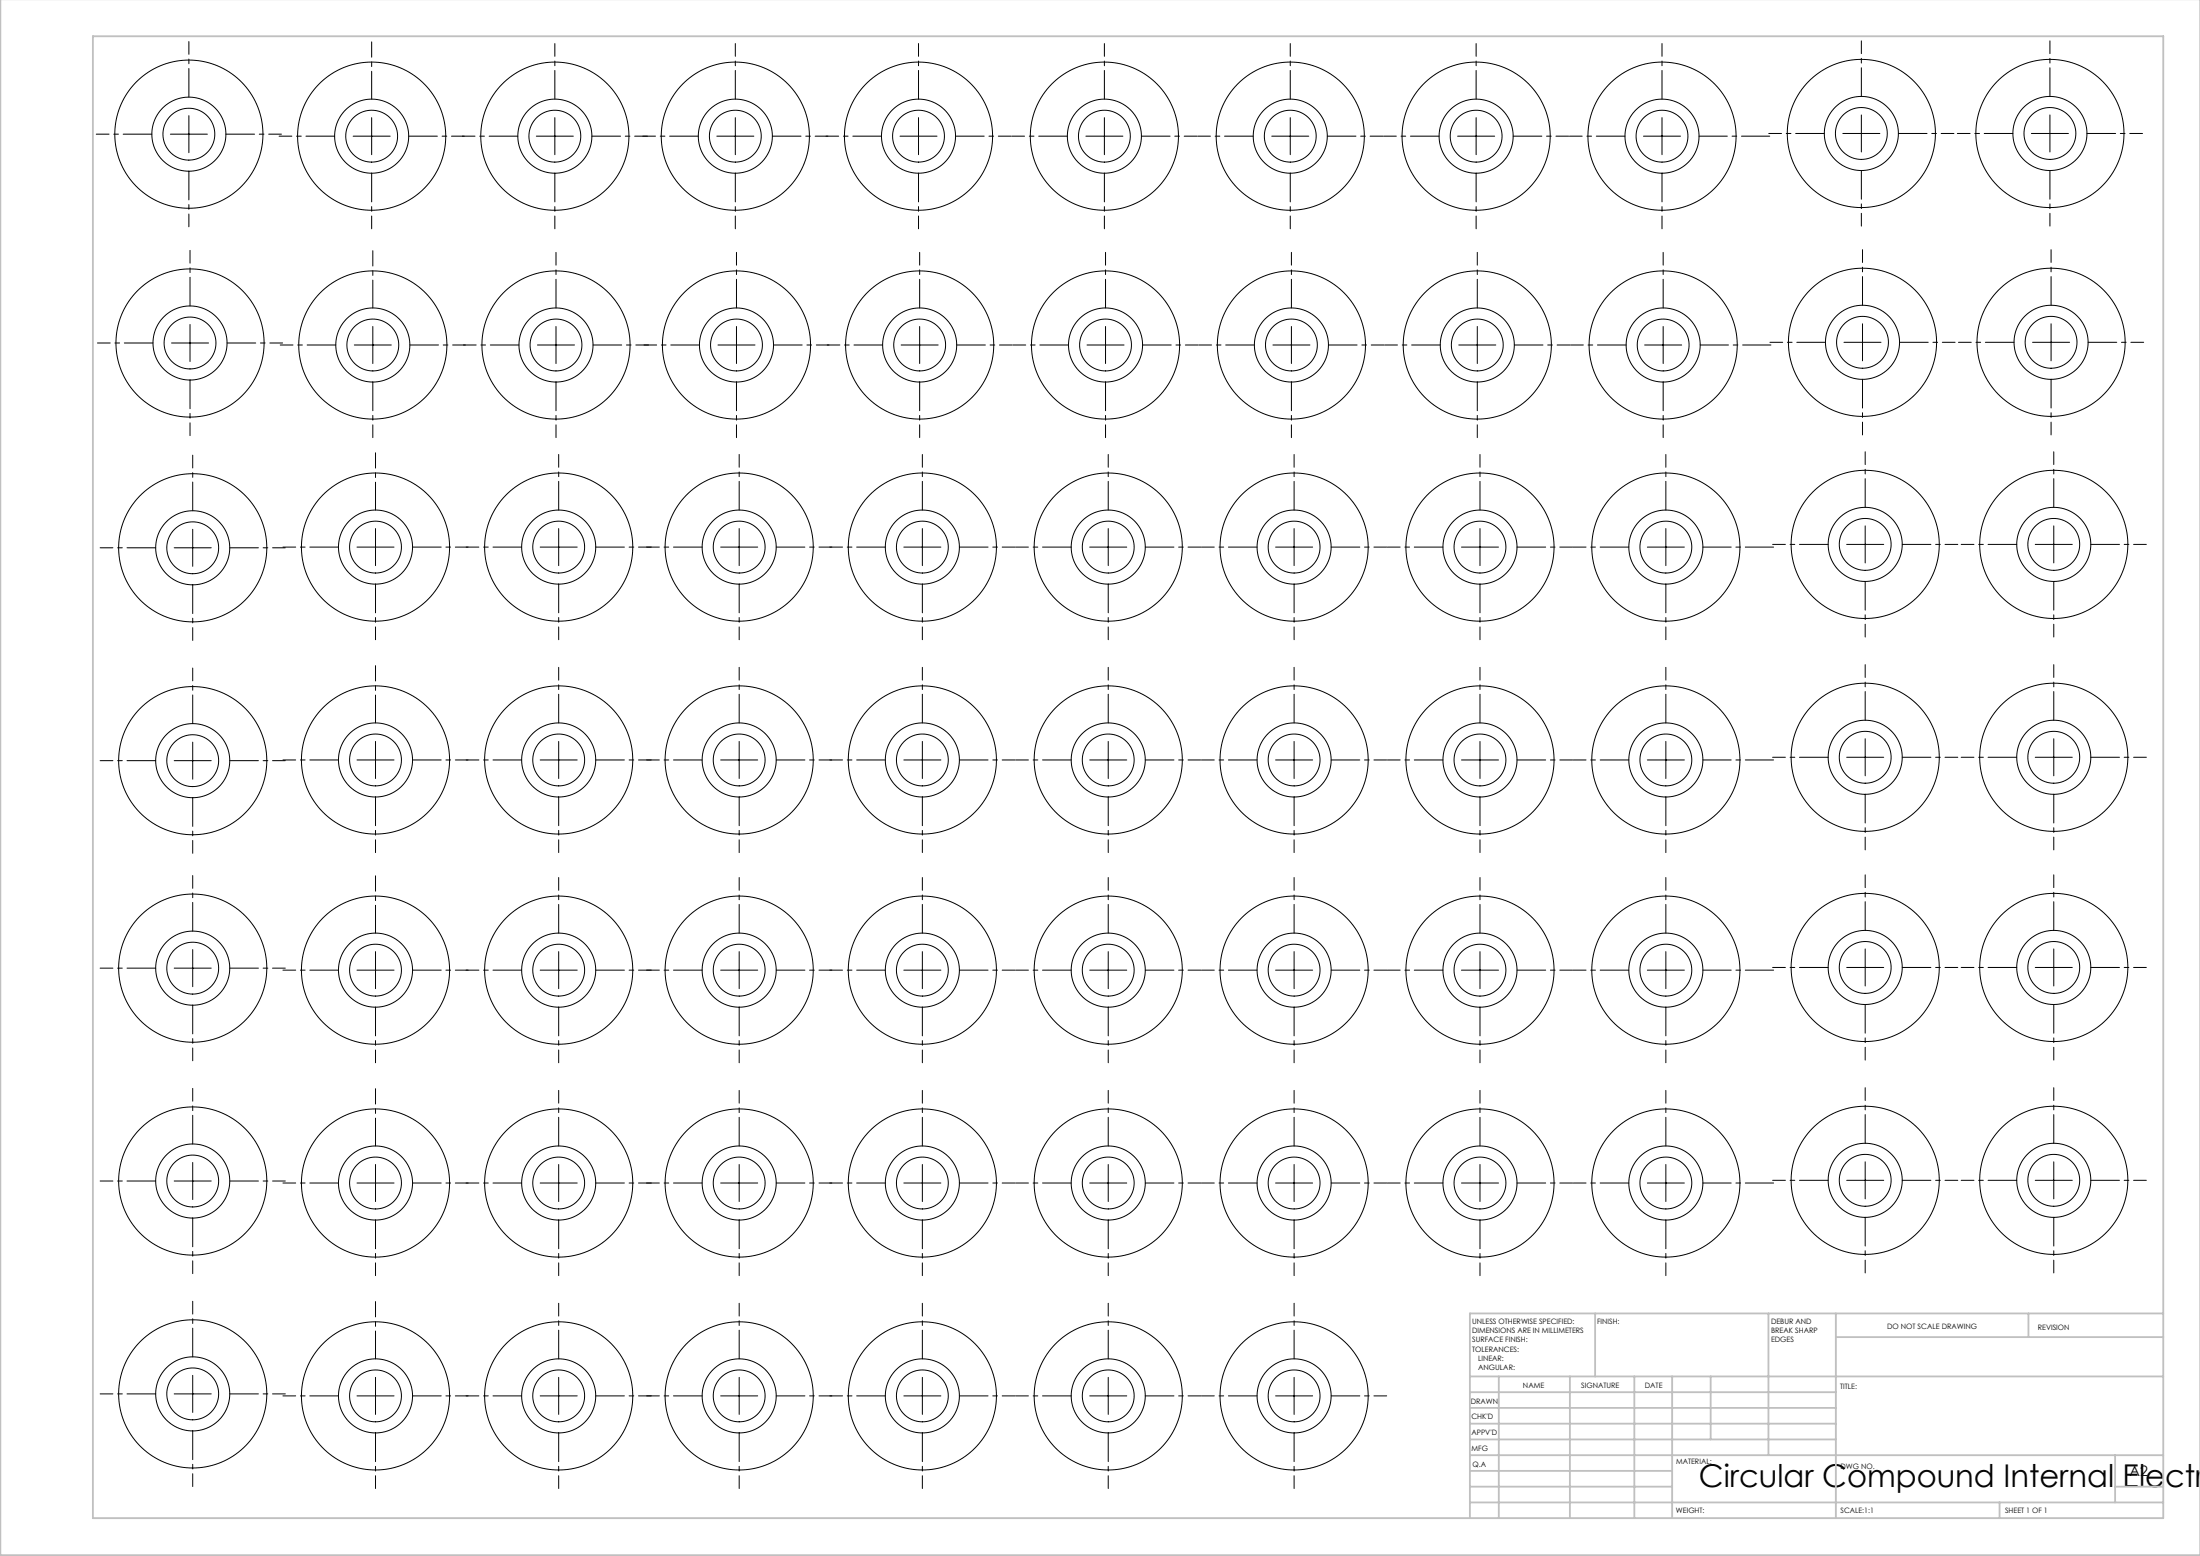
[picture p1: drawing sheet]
<svg xmlns="http://www.w3.org/2000/svg" width="594mm" height="420mm" viewBox="0 0 594 420" stroke-linecap="round" stroke-linejoin="round" font-family="sans-serif">
<g fill="none" stroke="#000" stroke-width=".27" stroke-dasharray="15.2 1.3 1.3 1.3" stroke-dashoffset="7.5">
<path d="M41 36.2h-15M51 26.2v-15M61 36.2h15M90.3 36.8h-15M110.3 36.8h15M139.8 36.8h-15M149.8 26.8v-15M159.8 36.8h15M188.5 36.8h-15M198.5 26.8v-15M208.5 36.8h15M238 36.8h-15"/>
<path d="M248 26.8v-15M258 36.8h15M288.2 36.8h-15M298.2 26.8v-15M308.2 36.8h15M338.4 36.8h-15M348.4 26.8v-15M358.4 36.8h15M388.6 36.8h-15M398.6 26.8v-15M408.6 36.8h15M438.7 36.8h-15"/>
<path d="M448.7 26.8v-15M492.6 36h-15M502.6 26v-15M512.6 36h15M543.5 36h-15M553.5 26v-15M563.5 36h15M51 46.2v15M100.3 46.8v15M149.8 46.8v15M198.5 46.8v15M248 46.8v15"/>
<path d="M298.2 46.8v15M348.4 46.8v15M398.6 46.8v15M448.7 46.8v15M502.6 46v15M553.5 46v15M41.3 92.6h-15M51.3 82.6v-15M61.3 92.6h15M90.7 93.1h-15M110.7 93.1h15M140.1 93.1h-15"/>
<path d="M150.1 83.1v-15M160.1 93.1h15M188.9 93.1h-15M198.9 83.1v-15M208.9 93.1h15M238.3 93.1h-15M248.3 83.1v-15M258.3 93.1h15M288.5 93.1h-15M298.5 83.1v-15M308.5 93.1h15M338.7 93.1h-15"/>
<path d="M348.7 83.1v-15M358.7 93.1h15M388.9 93.1h-15M398.9 83.1v-15M408.9 93.1h15M439.1 93.1h-15M449.1 83.1v-15M492.9 92.4h-15M502.9 82.4v-15M512.9 92.4h15M543.8 92.4h-15M553.8 82.4v-15"/>
<path d="M563.8 92.4h15M51.3 102.6v15M100.7 103.1v15M150.1 103.1v15M198.9 103.1v15M248.3 103.1v15M298.5 103.1v15M348.7 103.1v15M398.9 103.1v15M449.1 103.1v15M502.9 102.4v15M553.8 102.4v15"/>
<path d="M52 137.9v-15M150.8 137.7v-15M199.6 137.7v-15M249 137.7v-15M299.2 137.7v-15M349.4 137.7v-15M399.6 137.7v-15M449.8 137.7v-15M503.6 136.9v-15M554.5 136.9v-15M42 147.9h-15M52 157.9v15"/>
<path d="M62 147.9h15M91.4 147.7h-15M101.4 157.7v15M111.4 147.7h15M140.8 147.7h-15M150.8 157.7v15M160.8 147.7h15M189.6 147.7h-15M199.6 157.7v15M209.6 147.7h15M239 147.7h-15M249 157.7v15"/>
<path d="M259 147.7h15M289.2 147.7h-15M299.2 157.7v15M309.2 147.7h15M339.4 147.7h-15M349.4 157.7v15M359.4 147.7h15M389.6 147.7h-15M399.6 157.7v15M409.6 147.7h15M439.8 147.7h-15M449.8 157.7v15"/>
<path d="M493.6 146.9h-15M503.6 156.9v15M513.6 146.9h15M544.5 146.9h-15M554.5 156.9v15M564.5 146.9h15M52 195.3v-15M150.8 195.1v-15M199.6 195.1v-15M249 195.1v-15M299.2 195.1v-15M349.4 195.1v-15"/>
<path d="M399.6 195.1v-15M449.8 195.1v-15M503.6 194.4v-15M554.5 194.4v-15M42 205.3h-15M52 215.3v15M62 205.3h15M91.4 205.1h-15M101.4 215.1v15M111.4 205.1h15M140.8 205.1h-15M150.8 215.1v15"/>
<path d="M160.8 205.1h15M189.6 205.1h-15M199.6 215.1v15M209.6 205.1h15M239 205.1h-15M249 215.1v15M259 205.1h15M289.2 205.1h-15M299.2 215.1v15M309.2 205.1h15M339.4 205.1h-15M349.4 215.1v15"/>
<path d="M359.4 205.1h15M389.6 205.1h-15M399.6 215.1v15M409.6 205.1h15M439.8 205.1h-15M449.8 215.1v15M493.6 204.4h-15M503.6 214.4v15M513.6 204.4h15M544.5 204.4h-15M554.5 214.4v15M564.5 204.4h15"/>
<path d="M52 251.3v-15M150.8 251.9v-15M199.6 251.9v-15M249 251.9v-15M299.2 251.9v-15M349.4 251.9v-15M399.6 251.9v-15M449.8 251.9v-15M503.6 251.1v-15M554.5 251.1v-15M42 261.3h-15M52 271.3v15"/>
<path d="M62 261.3h15M91.4 261.9h-15M101.4 271.9v15M111.4 261.9h15M140.8 261.9h-15M150.8 271.9v15M160.8 261.9h15M189.6 261.9h-15M199.6 271.9v15M209.6 261.9h15M239 261.9h-15M249 271.9v15"/>
<path d="M259 261.9h15M289.2 261.9h-15M299.2 271.9v15M309.2 261.9h15M339.4 261.9h-15M349.4 271.9v15M359.4 261.9h15M389.6 261.9h-15M399.6 271.9v15M409.6 261.9h15M439.8 261.9h-15M449.8 271.9v15"/>
<path d="M493.6 261.1h-15M503.6 271.1v15M513.6 261.1h15M544.5 261.1h-15M554.5 271.1v15M564.5 261.1h15M42 318.8h-15M52 308.8v-15M62 318.8h15M91.4 319.3h-15M111.4 319.3h15M140.8 319.3h-15"/>
<path d="M150.8 309.3v-15M160.8 319.3h15M189.6 319.3h-15M199.6 309.3v-15M209.6 319.3h15M239 319.3h-15M249 309.3v-15M259 319.3h15M289.2 319.3h-15M299.2 309.3v-15M309.2 319.3h15M339.4 319.3h-15"/>
<path d="M349.4 309.3v-15M359.4 319.3h15M389.6 319.3h-15M399.6 309.3v-15M409.6 319.3h15M439.8 319.3h-15M449.8 309.3v-15M493.6 318.6h-15M503.6 308.6v-15M513.6 318.6h15M544.5 318.6h-15M554.5 308.6v-15"/>
<path d="M564.5 318.6h15M52 328.8v15M101.4 329.3v15M150.8 329.3v15M199.6 329.3v15M249 329.3v15M299.2 329.3v15M349.4 329.3v15M399.6 329.3v15M449.8 329.3v15M503.6 328.6v15M554.5 328.6v15"/>
<path d="M42 376.2h-15M52 366.2v-15M62 376.2h15M91.4 376.8h-15M111.4 376.8h15M140.8 376.8h-15M150.8 366.8v-15M160.8 376.8h15M189.6 376.8h-15M199.6 366.8v-15M209.6 376.8h15M239 376.8h-15"/>
<path d="M249 366.8v-15M259 376.8h15M289.2 376.8h-15M299.2 366.8v-15M309.2 376.8h15M339.4 376.8h-15M349.4 366.8v-15M359.4 376.8h15M52 386.2v15M101.4 386.8v15M150.8 386.8v15M199.6 386.8v15"/>
<path d="M249 386.8v15M299.2 386.8v15M349.4 386.8v15"/>
</g>
<path d="M100.3 26.8v-15.5M100.7 83.1v-15.4M101.4 137.7v-15.5M101.4 195.1v-15.4M101.4 251.9v-15.5M101.4 309.3v-15.4M101.4 366.8v-15.5" fill="none" stroke="#000" stroke-width=".27" stroke-dasharray="15.2 1.3 1.3 1.3" stroke-dashoffset="7.7"/>
<path d="M458.7 36.8h19.1M459.1 93.1h19M459.8 147.7h19.1M459.8 205.1h19.1M459.8 261.9h19.1M459.8 319.3h19.1" fill="none" stroke="#000" stroke-width=".27" stroke-dasharray="15.2 1.3 1.3 1.3" stroke-dashoffset="7.6"/>
<g fill="none" stroke="#000" stroke-width=".27">
<path d="M46 36.2h10M51 31.2v10M95.3 36.8h10M100.3 31.8v10M144.8 36.8h10M149.8 31.8v10M193.5 36.8h10M198.5 31.8v10M243 36.8h10M248 31.8v10M293.2 36.8h10M298.2 31.8v10"/>
<path d="M343.4 36.8h10M348.4 31.8v10M393.6 36.8h10M398.6 31.8v10M443.7 36.8h10M448.7 31.8v10M497.6 36h10M502.6 31v10M548.5 36h10M553.5 31v10M46.3 92.6h10M51.3 87.6v10"/>
<path d="M95.7 93.1h10M100.7 88.1v10M145.1 93.1h10M150.1 88.1v10M193.9 93.1h10M198.9 88.1v10M243.3 93.1h10M248.3 88.1v10M293.5 93.1h10M298.5 88.1v10M343.7 93.1h10M348.7 88.1v10"/>
<path d="M393.9 93.1h10M398.9 88.1v10M444.1 93.1h10M449.1 88.1v10M497.9 92.4h10M502.9 87.4v10M548.8 92.4h10M553.8 87.4v10M47 147.9h10M52 142.9v10M96.4 147.7h10M101.4 142.7v10"/>
<path d="M145.8 147.7h10M150.8 142.7v10M194.6 147.7h10M199.6 142.7v10M244 147.7h10M249 142.7v10M294.2 147.7h10M299.2 142.7v10M344.4 147.7h10M349.4 142.7v10M394.6 147.7h10M399.6 142.7v10"/>
<path d="M444.8 147.7h10M449.8 142.7v10M498.6 146.9h10M503.6 141.9v10M549.5 146.9h10M554.5 141.9v10M503.6 199.4v10M554.5 199.4v10M47 205.3h10M52 200.3v10M96.4 205.1h10M101.4 200.1v10"/>
<path d="M145.8 205.1h10M150.8 200.1v10M194.6 205.1h10M199.6 200.1v10M244 205.1h10M249 200.1v10M294.2 205.1h10M299.2 200.1v10M344.4 205.1h10M349.4 200.1v10M394.6 205.1h10M399.6 200.1v10"/>
<path d="M444.8 205.1h10M449.8 200.1v10M498.6 204.4h10M549.5 204.4h10M52 256.3v10M101.4 256.9v10M150.8 256.9v10M199.6 256.9v10M249 256.9v10M299.2 256.9v10M349.4 256.9v10M399.6 256.9v10"/>
<path d="M449.8 256.9v10M503.6 256.1v10M554.5 256.1v10M47 261.3h10M96.4 261.9h10M145.8 261.9h10M194.6 261.9h10M244 261.9h10M294.2 261.9h10M344.4 261.9h10M394.6 261.9h10M444.8 261.9h10"/>
<path d="M498.6 261.1h10M549.5 261.1h10M47 318.8h10M52 313.8v10M96.4 319.3h10M101.4 314.3v10M145.8 319.3h10M150.8 314.3v10M194.6 319.3h10M199.6 314.3v10M244 319.3h10M249 314.3v10"/>
<path d="M294.2 319.3h10M299.2 314.3v10M344.4 319.3h10M349.4 314.3v10M394.6 319.3h10M399.6 314.3v10M444.8 319.3h10M449.8 314.3v10M498.6 318.6h10M503.6 313.6v10M549.5 318.6h10M554.5 313.6v10"/>
<path d="M47 376.2h10M52 371.2v10M96.4 376.8h10M101.4 371.8v10M145.8 376.8h10M150.8 371.8v10M194.6 376.8h10M199.6 371.8v10M244 376.8h10M249 371.8v10M294.2 376.8h10M299.2 371.8v10"/>
<path d="M344.4 376.8h10M349.4 371.8v10"/>
<circle cx="51" cy="36.2" r="10"/>
<circle cx="51" cy="36.2" r="20"/>
<circle cx="51" cy="36.2" r="7"/>
<circle cx="100.3" cy="36.8" r="10"/>
<circle cx="100.3" cy="36.8" r="20"/>
<circle cx="100.3" cy="36.8" r="7"/>
<circle cx="149.8" cy="36.8" r="10"/>
<circle cx="149.8" cy="36.8" r="20"/>
<circle cx="149.8" cy="36.8" r="7"/>
<circle cx="198.5" cy="36.8" r="10"/>
<circle cx="198.5" cy="36.8" r="20"/>
<circle cx="198.5" cy="36.8" r="7"/>
<circle cx="248" cy="36.8" r="10"/>
<circle cx="248" cy="36.8" r="20"/>
<circle cx="248" cy="36.8" r="7"/>
<circle cx="298.2" cy="36.8" r="10"/>
<circle cx="298.2" cy="36.8" r="20"/>
<circle cx="298.2" cy="36.8" r="7"/>
<circle cx="348.4" cy="36.8" r="10"/>
<circle cx="348.4" cy="36.8" r="20"/>
<circle cx="348.4" cy="36.8" r="7"/>
<circle cx="398.6" cy="36.8" r="10"/>
<circle cx="398.6" cy="36.8" r="20"/>
<circle cx="398.6" cy="36.8" r="7"/>
<circle cx="448.7" cy="36.8" r="10"/>
<circle cx="448.7" cy="36.8" r="20"/>
<circle cx="448.7" cy="36.8" r="7"/>
<circle cx="502.6" cy="36" r="10"/>
<circle cx="502.6" cy="36" r="20"/>
<circle cx="502.6" cy="36" r="7"/>
<circle cx="553.5" cy="36" r="10"/>
<circle cx="553.5" cy="36" r="20"/>
<circle cx="553.5" cy="36" r="7"/>
<circle cx="51.3" cy="92.6" r="10"/>
<circle cx="51.3" cy="92.6" r="20"/>
<circle cx="51.3" cy="92.6" r="7"/>
<circle cx="100.7" cy="93.1" r="10"/>
<circle cx="100.7" cy="93.1" r="20"/>
<circle cx="100.7" cy="93.1" r="7"/>
<circle cx="150.1" cy="93.1" r="10"/>
<circle cx="150.1" cy="93.1" r="20"/>
<circle cx="150.1" cy="93.1" r="7"/>
<circle cx="198.9" cy="93.1" r="10"/>
<circle cx="198.9" cy="93.1" r="20"/>
<circle cx="198.9" cy="93.1" r="7"/>
<circle cx="248.3" cy="93.1" r="10"/>
<circle cx="248.3" cy="93.1" r="20"/>
<circle cx="248.3" cy="93.1" r="7"/>
<circle cx="298.5" cy="93.1" r="10"/>
<circle cx="298.5" cy="93.1" r="20"/>
<circle cx="298.5" cy="93.1" r="7"/>
<circle cx="348.7" cy="93.1" r="10"/>
<circle cx="348.7" cy="93.1" r="20"/>
<circle cx="348.7" cy="93.1" r="7"/>
<circle cx="398.9" cy="93.1" r="10"/>
<circle cx="398.9" cy="93.1" r="20"/>
<circle cx="398.9" cy="93.1" r="7"/>
<circle cx="449.1" cy="93.1" r="10"/>
<circle cx="449.1" cy="93.1" r="20"/>
<circle cx="449.1" cy="93.1" r="7"/>
<circle cx="502.9" cy="92.4" r="10"/>
<circle cx="502.9" cy="92.4" r="20"/>
<circle cx="502.9" cy="92.4" r="7"/>
<circle cx="553.8" cy="92.4" r="10"/>
<circle cx="553.8" cy="92.4" r="20"/>
<circle cx="553.8" cy="92.4" r="7"/>
<circle cx="52" cy="147.9" r="10"/>
<circle cx="52" cy="147.9" r="20"/>
<circle cx="52" cy="147.9" r="7"/>
<circle cx="101.4" cy="147.7" r="10"/>
<circle cx="101.4" cy="147.7" r="20"/>
<circle cx="101.4" cy="147.7" r="7"/>
<circle cx="150.8" cy="147.7" r="10"/>
<circle cx="150.8" cy="147.7" r="20"/>
<circle cx="150.8" cy="147.7" r="7"/>
<circle cx="199.6" cy="147.7" r="10"/>
<circle cx="199.6" cy="147.7" r="20"/>
<circle cx="199.6" cy="147.7" r="7"/>
<circle cx="249" cy="147.7" r="10"/>
<circle cx="249" cy="147.7" r="20"/>
<circle cx="249" cy="147.7" r="7"/>
<circle cx="299.2" cy="147.7" r="10"/>
<circle cx="299.2" cy="147.7" r="20"/>
<circle cx="299.2" cy="147.7" r="7"/>
<circle cx="349.4" cy="147.7" r="10"/>
<circle cx="349.4" cy="147.7" r="20"/>
<circle cx="349.4" cy="147.7" r="7"/>
<circle cx="399.6" cy="147.7" r="10"/>
<circle cx="399.6" cy="147.7" r="20"/>
<circle cx="399.6" cy="147.7" r="7"/>
<circle cx="449.8" cy="147.7" r="10"/>
<circle cx="449.8" cy="147.7" r="20"/>
<circle cx="449.8" cy="147.7" r="7"/>
<circle cx="503.6" cy="146.9" r="10"/>
<circle cx="503.6" cy="146.9" r="20"/>
<circle cx="503.6" cy="146.9" r="7"/>
<circle cx="554.5" cy="146.9" r="10"/>
<circle cx="554.5" cy="146.9" r="20"/>
<circle cx="554.5" cy="146.9" r="7"/>
<circle cx="52" cy="205.3" r="10"/>
<circle cx="52" cy="205.3" r="20"/>
<circle cx="52" cy="205.3" r="7"/>
<circle cx="101.4" cy="205.1" r="10"/>
<circle cx="101.4" cy="205.1" r="20"/>
<circle cx="101.4" cy="205.1" r="7"/>
<circle cx="150.8" cy="205.1" r="10"/>
<circle cx="150.8" cy="205.1" r="20"/>
<circle cx="150.8" cy="205.1" r="7"/>
<circle cx="199.6" cy="205.1" r="10"/>
<circle cx="199.6" cy="205.1" r="20"/>
<circle cx="199.6" cy="205.1" r="7"/>
<circle cx="249" cy="205.1" r="10"/>
<circle cx="249" cy="205.1" r="20"/>
<circle cx="249" cy="205.1" r="7"/>
<circle cx="299.2" cy="205.1" r="10"/>
<circle cx="299.2" cy="205.1" r="20"/>
<circle cx="299.2" cy="205.1" r="7"/>
<circle cx="349.4" cy="205.1" r="10"/>
<circle cx="349.4" cy="205.1" r="20"/>
<circle cx="349.4" cy="205.1" r="7"/>
<circle cx="399.6" cy="205.1" r="10"/>
<circle cx="399.6" cy="205.1" r="20"/>
<circle cx="399.6" cy="205.1" r="7"/>
<circle cx="449.8" cy="205.1" r="10"/>
<circle cx="449.8" cy="205.1" r="20"/>
<circle cx="449.8" cy="205.1" r="7"/>
<circle cx="503.6" cy="204.4" r="10"/>
<circle cx="503.6" cy="204.4" r="20"/>
<circle cx="503.6" cy="204.4" r="7"/>
<circle cx="554.5" cy="204.4" r="10"/>
<circle cx="554.5" cy="204.4" r="20"/>
<circle cx="554.5" cy="204.4" r="7"/>
<circle cx="52" cy="261.3" r="10"/>
<circle cx="52" cy="261.3" r="20"/>
<circle cx="52" cy="261.3" r="7"/>
<circle cx="101.4" cy="261.9" r="10"/>
<circle cx="101.4" cy="261.9" r="20"/>
<circle cx="101.4" cy="261.9" r="7"/>
<circle cx="150.8" cy="261.9" r="10"/>
<circle cx="150.8" cy="261.9" r="20"/>
<circle cx="150.8" cy="261.9" r="7"/>
<circle cx="199.6" cy="261.9" r="10"/>
<circle cx="199.6" cy="261.9" r="20"/>
<circle cx="199.6" cy="261.9" r="7"/>
<circle cx="249" cy="261.9" r="10"/>
<circle cx="249" cy="261.9" r="20"/>
<circle cx="249" cy="261.9" r="7"/>
<circle cx="299.2" cy="261.9" r="10"/>
<circle cx="299.2" cy="261.9" r="20"/>
<circle cx="299.2" cy="261.9" r="7"/>
<circle cx="349.4" cy="261.9" r="10"/>
<circle cx="349.4" cy="261.9" r="20"/>
<circle cx="349.4" cy="261.9" r="7"/>
<circle cx="399.6" cy="261.9" r="10"/>
<circle cx="399.6" cy="261.9" r="20"/>
<circle cx="399.6" cy="261.9" r="7"/>
<circle cx="449.8" cy="261.9" r="10"/>
<circle cx="449.8" cy="261.9" r="20"/>
<circle cx="449.8" cy="261.9" r="7"/>
<circle cx="503.6" cy="261.1" r="10"/>
<circle cx="503.6" cy="261.1" r="20"/>
<circle cx="503.6" cy="261.1" r="7"/>
<circle cx="554.5" cy="261.1" r="10"/>
<circle cx="554.5" cy="261.1" r="20"/>
<circle cx="554.5" cy="261.1" r="7"/>
<circle cx="52" cy="318.8" r="10"/>
<circle cx="52" cy="318.8" r="20"/>
<circle cx="52" cy="318.8" r="7"/>
<circle cx="101.4" cy="319.3" r="10"/>
<circle cx="101.4" cy="319.3" r="20"/>
<circle cx="101.4" cy="319.3" r="7"/>
<circle cx="150.8" cy="319.3" r="10"/>
<circle cx="150.8" cy="319.3" r="20"/>
<circle cx="150.8" cy="319.3" r="7"/>
<circle cx="199.6" cy="319.3" r="10"/>
<circle cx="199.6" cy="319.3" r="20"/>
<circle cx="199.6" cy="319.3" r="7"/>
<circle cx="249" cy="319.3" r="10"/>
<circle cx="249" cy="319.3" r="20"/>
<circle cx="249" cy="319.3" r="7"/>
<circle cx="299.2" cy="319.3" r="10"/>
<circle cx="299.2" cy="319.3" r="20"/>
<circle cx="299.2" cy="319.3" r="7"/>
<circle cx="349.4" cy="319.3" r="10"/>
<circle cx="349.4" cy="319.3" r="20"/>
<circle cx="349.4" cy="319.3" r="7"/>
<circle cx="399.6" cy="319.3" r="10"/>
<circle cx="399.6" cy="319.3" r="20"/>
<circle cx="399.6" cy="319.3" r="7"/>
<circle cx="449.8" cy="319.3" r="10"/>
<circle cx="449.8" cy="319.3" r="20"/>
<circle cx="449.8" cy="319.3" r="7"/>
<circle cx="503.6" cy="318.6" r="10"/>
<circle cx="503.6" cy="318.6" r="20"/>
<circle cx="503.6" cy="318.6" r="7"/>
<circle cx="554.5" cy="318.6" r="10"/>
<circle cx="554.5" cy="318.6" r="20"/>
<circle cx="554.5" cy="318.6" r="7"/>
<circle cx="52" cy="376.2" r="10"/>
<circle cx="52" cy="376.2" r="20"/>
<circle cx="52" cy="376.2" r="7"/>
<circle cx="101.4" cy="376.8" r="10"/>
<circle cx="101.4" cy="376.8" r="20"/>
<circle cx="101.4" cy="376.8" r="7"/>
<circle cx="150.8" cy="376.8" r="10"/>
<circle cx="150.8" cy="376.8" r="20"/>
<circle cx="150.8" cy="376.8" r="7"/>
<circle cx="199.6" cy="376.8" r="10"/>
<circle cx="199.6" cy="376.8" r="20"/>
<circle cx="199.6" cy="376.8" r="7"/>
<circle cx="249" cy="376.8" r="10"/>
<circle cx="249" cy="376.8" r="20"/>
<circle cx="249" cy="376.8" r="7"/>
<circle cx="299.2" cy="376.8" r="10"/>
<circle cx="299.2" cy="376.8" r="20"/>
<circle cx="299.2" cy="376.8" r="7"/>
<circle cx="349.4" cy="376.8" r="10"/>
<circle cx="349.4" cy="376.8" r="20"/>
<circle cx="349.4" cy="376.8" r="7"/>
</g>
<g fill="none" stroke="#c0c0c0" stroke-width=".5">
<path d="M.1 -.1v419.9h594M25.1 9.8h559v400h-559zM430.7 354.5v17M477.5 354.5v38.3M495.7 354.5v55.3M547.7 354.5v6.4M584.1 354.5h-187.2v55.3M396.9 371.5h187.2M396.9 375.8h98.8M404.7 371.5v38.3M423.9 371.5v38.3M441.3 371.5v38.3"/>
<path d="M451.5 371.5v38.3M461.9 371.5v17M495.7 360.9h88.4M396.9 388.5h98.8M396.9 384.3h98.8M396.9 380h98.8M396.9 397h54.6M396.9 392.8h187.2M571.1 392.8v12.7M396.9 405.5h187.2M396.9 401.3h54.6M539.9 405.5v4.3"/>
<path d="M571.1 401.3h13"/>
</g>
<text font-size="8.5" x="458.7" y="401.5">Circular Compound Internal Electr</text>
<text font-size="3.9" x="575" y="398.4">A2</text>
<g font-size="2">
<text x="397.5" y="357.4">UNLESS OTHERWISE SPECIFIED:</text>
<text x="397.5" y="359.9">DIMENSIONS ARE IN MILLIMETERS</text>
<text x="431.2" y="357.4">FINISH:</text>
<text x="478.2" y="357.3">DEBUR AND</text>
<text x="478.2" y="359.8">BREAK SHARP</text>
<text x="509.5" y="358.8">DO NOT SCALE DRAWING</text>
<text x="550.2" y="359">REVISION</text>
<text x="397.5" y="362.4">SURFACE FINISH:</text>
<text x="397.5" y="364.9">TOLERANCES:</text>
<text x="478.2" y="362.3">EDGES</text>
<text x="399.1" y="367.4">LINEAR:</text>
<text x="399.1" y="369.9">ANGULAR:</text>
<text x="411.2" y="374.8">NAME</text>
<text x="426.9" y="374.7">SIGNATURE</text>
<text x="444.1" y="374.7">DATE</text>
<text x="496.8" y="375">TITLE:</text>
<text x="397.1" y="378.9">DRAWN</text>
<text x="397.3" y="383.1">CHK'D</text>
<text x="397.3" y="387.2">APPV'D</text>
<text x="397.3" y="391.6">MFG</text>
<text x="397.5" y="395.9">Q.A</text>
<text x="452.5" y="395.3">MATERIAL:</text>
<text x="497" y="396.4">DWG NO.</text>
<text x="452.5" y="408.3">WEIGHT:</text>
<text x="497" y="408.4">SCALE:1:1</text>
<text x="541.4" y="408.4">SHEET 1 OF 1</text>
</g>
</svg>
